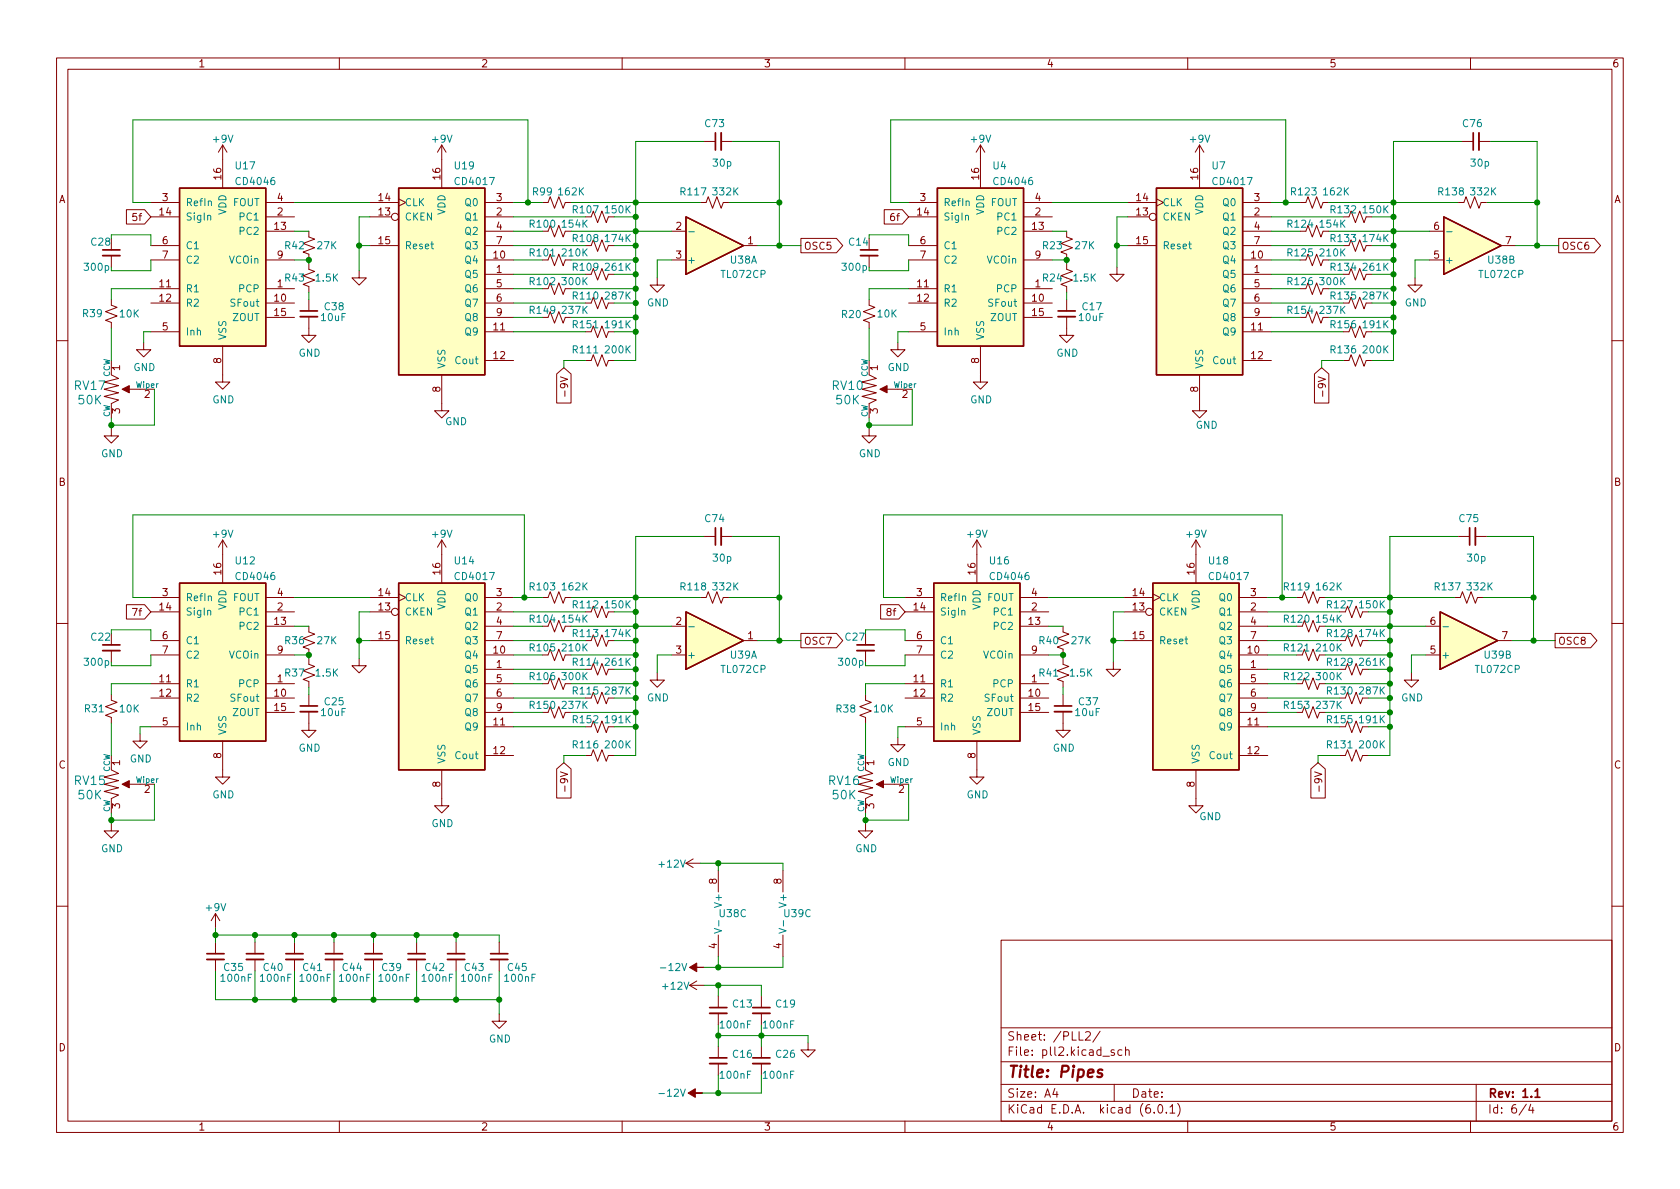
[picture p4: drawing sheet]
<svg xmlns="http://www.w3.org/2000/svg" width="297mm" height="210mm" viewBox="0 0 297 210" stroke-linecap="round" stroke-linejoin="round" font-family="sans-serif">
<g fill="none" stroke="#840000" stroke-width=".18">
<path d="M10 10.2h277v190.1h-277zM12 12.2h273v186.1h-273zM60 10.2v2M110 10.2v2M160 10.2v2M210 10.2v2M260 10.2v2M22.4 37.1h3.2l1.1 1.2-1.1 1.3h-3.2zM26.7 35.8h5M26.7 38.3h5M39.4 25.6v7.7M39.4 25.6l-.8 1.3"/>
<path d="M39.4 25.6l.7 1.3M47 35.8h5.1M47 38.3h5.1M65.4 35.8h5.1M65.4 38.3h3.8M70.5 35.2l1.3 .6-1.3 .6M78.1 25.6l-.8 1.3M78.1 25.6v7.7M78.1 25.6l.8 1.3M85.7 35.8h5.1M85.7 38.3h5.1M95.9 35.8h1l.4-1 .7 2 .8-2 .8 2 .3-1h1.1"/>
<path d="M104.5 38.3l.4-1 .8 2.1 .7-2.1 .8 2.1 .4-1.1M123.8 35.8h1l.4-1 .8 2 .7-2 .8 2 .4-1h1M124.5 25h2M127.5 25h2M156.3 37.1h3.2l1.2 1.2-1.2 1.3h-3.2zM160.7 35.8h5M160.7 38.3h5M173.4 25.6l-.8 1.3M173.4 25.6v7.7M173.4 25.6l.7 1.3M181 35.8h5.1M181 38.3h5.1"/>
<path d="M199.4 35.8h5.1M199.4 38.3h3.8M204.5 35.2l1.2 .6-1.2 .6M212.1 25.6v7.7M212.1 25.6l-.8 1.3M212.1 25.6l.8 1.3M219.7 35.8h5.1M219.7 38.3h5.1M229.9 35.8h1l.4-1 .7 2 .8-2 .8 2 .3-1h1M238.5 38.3l.4-1 .7 2.1 .8-2.1 .8 2.1 .4-1.1M257.8 35.8h1l.4-1 .8 2 .7-2 .8 2 .4-1h1M258.4 25h2.1"/>
<path d="M261.5 25h2M19.7 53v1l1 .4-2 .7 2 .8-2 .7 1 .4v1M19.7 42.2v2M19.7 45.2v2M26.7 46h5M26.7 58.7h5M26.7 43.4h5M26.7 51h5M26.7 53.6h5M47 46h5.1M47 40.9h5.1M47 51h5.1"/>
<path d="M47 53.6h5.1M47 56.1h5.1M54.6 40.9v1l1 .4-2 .7 2 .8-2 .8 1 .4v1M54.6 56v3.3h1.3l-1.3 1.3-1.3-1.3h1.3M54.6 46.6v1l1 .4-2 .8 2 .7-2 .8 1 .4v1M54.6 53v2M63.5 47.9v1.2h1.3l-1.3 1.3-1.3-1.3h1.3M65.4 43.4h5.1M85.7 48.5h5.1M85.7 46h5.1M85.7 58.7h5.1M85.7 43.4h5.1"/>
<path d="M85.7 40.9h5.1M85.7 51h5.1M85.7 53.6h5.1M85.7 56.1h5.1M96.9 56.1l.4-1 .7 2 .8-2 .8 2 .3-1M96.9 51l.4-1 .7 2.1 .8-2.1 .8 2.1 .3-1.1M96.9 46l.4-1 .7 2 .8-2 .8 2 .3-1M96.9 40.9l.4-1 .7 2 .8-2 .8 2 .3-1M104.5 58.7l.4-1 .8 2 .7-2 .8 2 .4-1M104.5 53.6l.4-1 .8 2 .7-2 .8 2 .4-1M104.5 48.5l.4-1 .8 2 .7-2 .8 2 .4-1M104.5 43.4l.4-1 .8 2 .7-2 .8 2 .4-1h1"/>
<path d="M116.2 49.1v1.3h1.3l-1.3 1.3-1.3-1.3h1.3M118.7 46h2.6M118.7 40.9h2.6M131.4 43.4h2.6M141.6 42.2h6.3l1.1 1.2-1.1 1.3h-6.3zM153.7 53v1l1 .4-2 .7 2 .8-2 .7 1 .4v1M153.7 42.2v2M153.7 45.2v2M160.7 46h5M160.7 58.7h5M160.7 43.4h5M160.7 51h5"/>
<path d="M160.7 53.6h5M181 46h5.1M181 40.9h5.1M181 51h5.1M181 53.6h5.1M181 56.1h5.1M188.6 40.9v1l1 .4-2 .7 2 .8-2 .8 1 .4v1M188.6 56v3.3h1.3l-1.3 1.3-1.3-1.3h1.3M188.6 46.6v1l1 .4-2 .8 2 .7-2 .8 1 .4v1M188.6 53v2M197.5 47.2v1.3h1.3l-1.3 1.3-1.3-1.3h1.3M199.4 43.4h5.1"/>
<path d="M219.7 48.5h5.1M219.7 46h5.1M219.7 58.7h5.1M219.7 43.4h5.1M219.7 40.9h5.1M219.7 51h5.1M219.7 53.6h5.1M219.7 56.1h5.1M229.9 40.9h1l.4-1 .7 2 .8-2 .8 2 .3-1M230.9 56.1l.4-1 .7 2 .8-2 .8 2 .3-1M230.9 51l.4-1 .7 2.1 .8-2.1 .8 2.1 .3-1.1M230.9 46l.4-1 .7 2 .8-2 .8 2 .3-1"/>
<path d="M238.5 53.6l.4-1 .7 2 .8-2 .8 2 .4-1M238.5 58.7l.4-1 .7 2 .8-2 .8 2 .4-1M238.5 48.5l.4-1 .7 2 .8-2 .8 2 .4-1M238.5 43.4l.4-1 .7 2 .8-2 .8 2 .4-1h1M250.2 49.1v1.3h1.3l-1.3 1.3-1.3-1.3h1.3M252.7 46h2.6M252.7 40.9h2.6M265.4 43.4h2.6M275.6 42.2h6.3l1.1 1.2-1.1 1.3h-6.3zM10 60.2h2M19.7 63.7v2.6l1.3 .6-2.6 .7 2.6 .6-2.6 .6 2.6 .7-2.6 .6 2.6 .6-1.3 .7v2.5M19.7 75.8v1.3h1.3l-1.3 1.3-1.3-1.3h1.3"/>
<path d="M22.9 68.8h4.4M25.4 60.6v1.2h1.3l-1.3 1.3-1.3-1.3h1.3M39.4 61.2v6.4h1.2l-1.2 1.2-1.3-1.2h1.3M78.1 66.3v6.3h1.3l-1.3 1.3-1.3-1.3h1.3M85.7 63.7h5.1M98.4 66.1l1.3-1.1 1.3 1.1v5.2h-2.6zM99.9 69.1v1M103.5 63.7h1l.4-1 .8 2.1 .7-2.1 .8 2.1 .4-1.1h1M153.7 75.8v1.3h1.2l-1.2 1.3-1.3-1.3h1.3M153.7 63.7v2.6l1.2 .6-2.5 .7 2.5 .6-2.5 .6 2.5 .7-2.5 .6 2.5 .6-1.2 .7v2.5M156.8 68.8h4.5M158.7 60.6v1.2h1.3l-1.3 1.3-1.2-1.3h1.2"/>
<path d="M173.4 61.2v6.4h1.2l-1.2 1.2-1.3-1.2h1.3M212.1 66.3v6.3h1.3l-1.3 1.3-1.3-1.3h1.3M219.7 63.7h5.1M232.4 66.1l1.3-1.1 1.3 1.1v5.2h-2.6zM233.9 69.1v1M237.5 63.7h1l.4-1 .7 2.1 .8-2.1 .8 2.1 .4-1.1h1M285 60.2h2M39.4 95.5v7.6M39.4 95.5l-.8 1.3M39.4 95.5l.7 1.3M78.1 95.5v7.6M78.1 95.5l-.8 1.3"/>
<path d="M78.1 95.5l.8 1.3M124.5 94.9h2M127.5 94.9h2M172.7 95.5l-.7 1.3M172.7 95.5v7.6M172.7 95.5l.8 1.3M211.5 95.5l-.8 1.3M211.5 95.5v7.6M211.5 95.5l.7 1.3M257.8 94.9h2M260.9 94.9h2M10 110.2h2"/>
<path d="M19.7 112v2M19.7 115.1v2M22.4 106.9h3.2l1.1 1.3-1.1 1.3h-3.2zM26.7 105.7h5M26.7 113.3h5M26.7 108.2h5M26.7 115.8h5M47 105.7h5.1M47 108.2h5.1M47 115.8h5.1M47 110.7h5.1M54.6 110.7v1.1l1 .3-2 .8 2 .8-2 .7 1 .4v1"/>
<path d="M54.6 116.5v1l1 .4-2 .7 2 .8-2 .7 1 .4v1M63.5 116.5v1.2h1.3l-1.3 1.3-1.3-1.3h1.3M65.4 105.7h5.1M65.4 113.3h5.1M65.4 108.2h3.8M70.5 105l1.3 .7-1.3 .6M85.7 105.7h5.1M85.7 113.3h5.1M85.7 108.2h5.1M85.7 115.8h5.1M85.7 110.7h5.1M85.7 118.4h5.1"/>
<path d="M95.9 105.7h1l.4-1.1 .7 2.1 .8-2.1 .8 2.1 .3-1h1.1M96.9 110.7l.4-1 .7 2.1 .8-2.1 .8 2.1 .3-1.1M96.9 115.8l.4-1 .7 2 .8-2 .8 2 .3-1M103.5 108.2h1l.4-1 .8 2 .7-2 .8 2 .4-1M103.5 118.4h1l.4-1.1 .8 2.1 .7-2.1 .8 2.1 .4-1M104.5 113.3l.4-1 .8 2 .7-2 .8 2 .4-1h1M116.2 119v1.3h1.3l-1.3 1.2-1.3-1.2h1.3M118.7 115.8h2.6M118.7 110.7h2.6M123.8 105.7h1l.4-1.1 .8 2.1 .7-2.1 .8 2.1 .4-1h1M131.4 113.3h2.6M141.6 112h6.3l1.1 1.3-1.1 1.2h-6.3z"/>
<path d="M153 112v2M153 115.1v2M155.7 106.9h3.2l1.1 1.3-1.1 1.3h-3.2zM160 105.7h5.1M160 113.3h5.1M160 108.2h5.1M160 115.8h5.1M180.3 105.7h5.1M180.3 108.2h5.1M180.3 115.8h5.1M180.3 110.7h5.1M188 110.7v1.1l1 .3-2.1 .8 2.1 .8-2.1 .7 1.1 .4v1"/>
<path d="M188 116.5v1l1 .4-2.1 .7 2.1 .8-2.1 .7 1.1 .4v1M196.8 117.1v1.3h1.3l-1.3 1.2-1.2-1.2h1.2M198.8 105.7h5M198.8 113.3h5M198.8 108.2h3.8M203.8 105l1.3 .7-1.3 .6M219.1 105.7h5.1M219.1 113.3h5.1M219.1 108.2h5.1M219.1 115.8h5.1M219.1 110.7h5.1M219.1 118.4h5.1"/>
<path d="M229.2 105.7h1.1l.3-1.1 .8 2.1 .8-2.1 .7 2.1 .4-1h1M229.2 115.8h1.1l.3-1 .8 2 .8-2 .7 2 .4-1M230.3 110.7l.3-1 .8 2.1 .8-2.1 .7 2.1 .4-1.1M236.9 108.2h1l.4-1 .7 2 .8-2 .7 2 .4-1M237.9 118.4l.4-1.1 .7 2.1 .8-2.1 .7 2.1 .4-1M237.9 113.3l.4-1 .7 2 .8-2 .7 2 .4-1h1M249.6 119v1.3h1.2l-1.2 1.2-1.3-1.2h1.3M252.1 115.8h2.5M252.1 110.7h2.5M257.2 105.7h1l.4-1.1 .7 2.1 .8-2.1 .8 2.1 .3-1h1.1M264.8 113.3h2.5M275 112h6.2l1.2 1.3-1.2 1.2h-6.2z"/>
<path d="M285 110.2h2M19.7 122.8v1l1 .4-2 .8 2 .7-2 .8 1 .4v1M19.7 133.6v2.5l1.3 .7-2.6 .6 2.6 .6-2.6 .7 2.6 .6-2.6 .6 2.6 .7-1.3 .6v2.6M22.9 138.7h4.4M24.8 129.8v1.3h1.2l-1.2 1.2-1.3-1.2h1.3M26.7 120.9h5M26.7 123.4h5M26.7 128.5h5M39.4 131.1v6.3h1.2l-1.2 1.3-1.3-1.3h1.3M47 120.9h5.1M47 123.4h5.1M47 126h5.1"/>
<path d="M54.6 125.9v3.3h1.3l-1.3 1.2-1.3-1.2h1.3M54.6 122.8v2M78.1 136.1v6.4h1.3l-1.3 1.3-1.3-1.3h1.3M85.7 120.9h5.1M85.7 123.4h5.1M85.7 126h5.1M85.7 128.5h5.1M85.7 133.6h5.1M96.9 126l.4-1 .7 2 .8-2 .8 2 .3-1M96.9 120.9l.4-1 .7 2 .8-2 .8 2 .3-1M98.4 136l1.3-1.1 1.3 1.1v5.1h-2.6zM99.9 139v.9"/>
<path d="M103.5 133.6h1l.4-1 .8 2 .7-2 .8 2 .4-1h1M104.5 123.4l.4-1 .8 2.1 .7-2.1 .8 2.1 .4-1.1M104.5 128.5l.4-1 .8 2 .7-2 .8 2 .4-1M153 122.8v1l1.1 .4-2.1 .8 2.1 .7-2.1 .8 1 .4v1M153 133.6v2.5l1.3 .7-2.5 .6 2.5 .6-2.5 .7 2.5 .6-2.5 .6 2.5 .7-1.3 .6v2.6M156.2 138.7h4.5M158.7 130.4v1.3h1.3l-1.3 1.3-1.2-1.3h1.2M160 120.9h5.1M160 123.4h5.1M160 128.5h5.1M172.7 131.1v6.3h1.3l-1.3 1.3-1.3-1.3h1.3M180.3 120.9h5.1"/>
<path d="M180.3 123.4h5.1M180.3 126h5.1M188 125.9v3.3h1.2l-1.2 1.2-1.3-1.2h1.3M188 122.8v2M211.5 136.1v6.4h1.2l-1.2 1.3-1.3-1.3h1.3M219.1 120.9h5.1M219.1 123.4h5.1M219.1 126h5.1M219.1 128.5h5.1M219.1 133.6h5.1M229.2 120.9h1.1l.3-1 .8 2 .8-2 .7 2 .4-1M230.3 126l.3-1 .8 2 .8-2 .7 2 .4-1"/>
<path d="M231.8 136l1.2-1.1 1.3 1.1v5.1h-2.5zM233.2 139v.9M236.9 133.6h1l.4-1 .7 2 .8-2 .7 2 .4-1h1M237.9 128.5l.4-1 .7 2 .8-2 .7 2 .4-1M237.9 123.4l.4-1 .7 2.1 .8-2.1 .7 2.1 .4-1.1M19.7 145.7v1.2h1.3l-1.3 1.3-1.3-1.3h1.3M121.3 152.6l1.3 .8M121.3 152.6h2.5M122.6 151.9l-1.3 .7M127 153.9v3.8M138.4 153.9v3.8M153 145.7v1.2h1.3l-1.3 1.3-1.2-1.3h1.2"/>
<path d="M10 160.2h2M38.1 161.5v2.6M38.1 166.6v2.1M38.1 169.7v2M38.1 161.5l-.8 1.3M38.1 161.5l.8 1.3M45.1 166.6v2.1M45.1 169.7v2M52.1 166.6v2.1M52.1 169.7v2M59.1 166.6v2.1M59.1 169.7v2"/>
<path d="M66 166.6v2.1M66 169.7v2M73.7 166.6v2.1M73.7 169.7v2M80.6 166.6v2.1M80.6 169.7v2M88.3 179.3v1.3h1.2l-1.2 1.3-1.3-1.3h1.3M88.3 166.6v2.1M88.3 169.7v2M121.9 174.2l1.3 .8M121.9 174.2h2.6M123.2 173.5l-1.3 .7"/>
<path d="M127 165.3v3.9M127 176.1v2.1M127 179.2v2M134.6 176.1v2.1M134.6 179.2v2M138.4 165.3v3.9M177 166.3h108v32h-108zM285 160.2h2M60 198.3v2M110 198.3v2M127 185v2.1M127 188.1v2"/>
<path d="M134.6 185v2.1M134.6 188.1v2M142.9 184.4v1.3h1.2l-1.2 1.2-1.3-1.2h1.3M160 198.3v2M177 194.8h108M177 191.8h108M177 187.8h108M177 181.8h108M186.5 192.5l-.4 1h1M186.9 193v1M190.8 182.4v1.5h.7M191.9 182.6l.6-.2 .2 .2 .1 .3-.9 1h.9"/>
<path d="M194.5 182.4l-1.3 1.9M197 191.8v3M197 185.7l-.4-.1-.2 .2 .1 .3 .5 .1v.4h-.6M198.4 185.7l-.5-.1-.3 .3v.4l.2 .3h.6M199 185.8l.2-.2 .4 .1v.9M199 185.1v1.5M204.1 196.7v.1M204.9 195.4l.2-.1a.81 .81 0 0 1 .6 .7 .81 .81 0 0 1-.3 .8h-.2a.81 .81 0 0 1-.6-.6 .81 .81 0 0 1 .3-.8zM206.2 196.7v.1M206.9 195.8l.4-.5v1.5M206.9 196.8h.8M208.2 195.1a1.72 1.72 0 0 1 0 2.3"/>
<path d="M210 198.3v2M260 198.3v2M261 191.8v6.5M269.9 195.3l-1.3 1.9M270.6 195.3l-.3 1h.9M271 195.8v1"/>
<circle cx="69.8" cy="38.3" r=".63"/>
<circle cx="203.8" cy="38.3" r=".63"/>
<circle cx="69.8" cy="108.2" r=".63"/>
<circle cx="203.2" cy="108.2" r=".63"/>
</g>
<g fill="none" stroke="#840000" stroke-width=".3">
<path d="M126.5 23.5v3M260.5 23.5v3M18.2 44.2h3M53.1 55h3M152.1 44.2h3.1M187.1 55h3M126.5 93.3v3.1M259.8 93.3v3.1M18.2 114h3M151.5 114h3.1M53.1 124.8h3M186.4 124.8h3.1"/>
<path d="M36.6 168.7h3M43.6 168.7h3M50.5 168.7h3.1M57.5 168.7h3.1M64.5 168.7h3.1M72.1 168.7h3.1M79.1 168.7h3.1M86.7 168.7h3.1M125.5 178.2h3M133.1 178.2h3M125.5 187.1h3M133.1 187.1h3"/>
<path d="M271.4 193l.4-.5v1.5M271.4 194h.9"/>
</g>
<path d="M194.9 189.2a.49 .49 0 0 0-.8 .3l.1 .2 .6 .2 .1 .2-.1 .3-.2 .1-.6-.1" fill="none" stroke="#840000" stroke-width=".4"/>
<g fill="#ffffc2" stroke="#ffffc2" stroke-width=".18">
<path d="M70.5 33.3h15.2v33h-15.2z"/>
<path d="M255.3 38.3l10.1 5.1-10.1 5.1z"/>
<path d="M31.7 33.3h15.3v27.9h-15.3z"/>
<path d="M254.6 108.2l10.2 5.1-10.2 5.1z"/>
<path d="M121.3 108.2l10.1 5.1-10.1 5.1z"/>
<path d="M31.7 103.1h15.3v28h-15.3z"/>
<path d="M70.5 103.1h15.2v33h-15.2z"/>
<path d="M121.3 38.3l10.1 5.1-10.1 5.1z"/>
<path d="M204.5 33.3h15.2v33h-15.2z"/>
<path d="M165.7 33.3h15.3v27.9h-15.3z"/>
<path d="M203.8 103.1h15.3v33h-15.3z"/>
<path d="M165.1 103.1h15.2v28h-15.2z"/>
</g>
<path d="M31.7 33.3h15.3v27.9h-15.3zM70.5 33.3h15.2v33h-15.2zM121.3 38.3l10.1 5.1-10.1 5.1zM165.7 33.3h15.3v27.9h-15.3zM204.5 33.3h15.2v33h-15.2zM255.3 38.3l10.1 5.1-10.1 5.1zM31.7 103.1h15.3v28h-15.3zM70.5 103.1h15.2v33h-15.2zM121.3 108.2l10.1 5.1-10.1 5.1zM165.1 103.1h15.2v28h-15.2zM203.8 103.1h15.3v33h-15.3zM254.6 108.2l10.2 5.1-10.2 5.1z" fill="none" stroke="#840000" stroke-width=".25"/>
<path d="M121.8 41h1M255.8 41h.9M121.8 110.8h1M255.1 110.8h1M126.3 164.2l1.3 .4-1.3 .4M127.1 162.8v1M137.7 164.2l1.3 .4-1.3 .4M138.5 162.8v1" fill="none" stroke="#008484" stroke-width=".18"/>
<g fill="none" stroke="#840000" stroke-width=".33">
<path d="M127.5 23.5v3M261.5 23.5v3M18.2 45.2h3M53.1 56h3M152.1 45.2h3.1M187.1 56h3M127.5 93.3v3.1M260.9 93.3v3.1M18.2 115.1h3M151.5 115.1h3.1M53.1 125.9h3M186.4 125.9h3.1"/>
<path d="M36.6 169.7h3M43.6 169.7h3M50.5 169.7h3.1M57.5 169.7h3.1M64.5 169.7h3.1M72.1 169.7h3.1M79.1 169.7h3.1M86.7 169.7h3.1M125.5 179.2h3M133.1 179.2h3M125.5 188.1h3M133.1 188.1h3"/>
</g>
<g fill="#840000" stroke="#840000" stroke-width=".18">
<path d="M21.6 68.8l1.3-.6v1.3z"/>
<path d="M155.6 68.8l1.2-.6v1.3z"/>
<path d="M21.6 138.7l1.3-.7v1.3z"/>
<path d="M154.9 138.7l1.3-.7v1.3z"/>
<path d="M121.9 171.1l1.3-.8v.8h1.3h-1.3v.7z"/>
<path d="M121.7 193.3l1.2-.8v.8h1.3h-1.3v.8z"/>
</g>
<g fill="none" stroke="#008400" stroke-width=".18">
<path d="M26.7 35.8h-3.2v-14.6h69.8v14.6M52.1 35.8h13.3M65.4 38.3h-1.9v9.6M90.8 35.8h5.1M90.8 38.3h12.7M101 35.8h22.8M108.6 38.3h3.8M124.5 25h-12.1v38.7h-3.8M128.9 35.8h8.9M129.5 25h8.3v18.4M160.7 35.8h-3.2v-14.6h69.8v14.6M186.1 35.8h13.3"/>
<path d="M199.4 38.3h-1.9v8.9M224.8 35.8h5.1M224.8 38.3h12.7M234.9 35.8h22.9M242.6 38.3h3.8M258.4 25h-12v38.7h-3.8M262.9 35.8h8.9M263.5 25h8.3v18.4M19.7 58v5.7M19.7 41.5h7v1.9M26.7 46v1.9h-7v-.7M26.7 51h-7v2"/>
<path d="M26.7 58.7h-1.3v1.9M52.1 46h2.5v.6M52.1 40.9h2.5M54.6 51.7v1.3M63.5 43.4h1.9M90.8 51h5.1M90.8 58.7h12.7M90.8 43.4h12.7M90.8 53.6h12.7M90.8 46h5.1M90.8 40.9h5.1M90.8 56.1h5.1"/>
<path d="M90.8 48.5h12.7M101 51h11.4M101 46h11.4M101 40.9h17.7M101 56.1h11.4M108.6 58.7h3.8M108.6 43.4h3.8M108.6 53.6h3.8M108.6 48.5h3.8M118.7 46h-2.5v3.1M134 43.4h7.6M153.7 41.5h7v1.9"/>
<path d="M153.7 58v5.7M160.7 51h-7v2M160.7 58.7h-2v1.9M160.7 46v1.9h-7v-.7M186.1 46h2.5v.6M186.1 40.9h2.5M188.6 51.7v1.3M197.5 43.4h1.9M224.8 51h5.1M224.8 58.7h12.7M224.8 43.4h12.7M224.8 53.6h12.7"/>
<path d="M224.8 46h5.1M224.8 40.9h5.1M224.8 56.1h5.1M224.8 48.5h12.7M234.9 51h11.5M234.9 46h11.5M234.9 40.9h17.8M234.9 56.1h11.5M242.6 58.7h3.8M242.6 43.4h3.8M242.6 53.6h3.8M242.6 48.5h3.8"/>
<path d="M252.7 46h-2.5v3.1M268 43.4h7.6M19.7 73.9v1.9M27.3 68.8v6.4h-7.6M103.5 63.7h-3.8v1.3M153.7 73.9v1.9M161.3 68.8v6.4h-7.6M237.5 63.7h-3.8v1.3M124.5 94.9h-12.1v38.7h-3.8M129.5 94.9h8.3v18.4M257.8 94.9h-12.1v38.7h-3.8M262.9 94.9h8.2v18.4"/>
<path d="M19.7 111.4h7v1.9M26.7 115.8v1.9h-7v-.6M26.7 105.7h-3.2v-14.6h69.2v14.6M52.1 115.8h2.5v.7M52.1 105.7h13.3M52.1 110.7h2.5M63.5 113.3h1.9M65.4 108.2h-1.9v8.3M90.8 105.7h5.1M90.8 108.2h12.7M90.8 113.3h12.7M90.8 110.7h5.1"/>
<path d="M90.8 115.8h5.1M90.8 118.4h12.7M101 105.7h22.8M101 110.7h17.7M101 115.8h11.4M108.6 108.2h3.8M108.6 113.3h3.8M108.6 118.4h3.8M118.7 115.8h-2.5v3.2M128.9 105.7h8.9M134 113.3h7.6M153 111.4h7v1.9"/>
<path d="M160 105.7h-3.8v-14.6h70.5v14.6M160 115.8v1.9h-7v-.6M185.4 105.7h13.4M185.4 110.7h2.6M185.4 115.8h2.6v.7M196.8 113.3h2M198.8 108.2h-2v8.9M224.2 105.7h5M224.2 108.2h12.7M224.2 113.3h12.7M224.2 110.7h5M224.2 115.8h5"/>
<path d="M224.2 118.4h12.7M234.3 105.7h22.9M234.3 110.7h17.8M234.3 115.8h11.4M241.9 108.2h3.8M241.9 113.3h3.8M241.9 118.4h3.8M252.1 115.8h-2.5v3.2M262.3 105.7h8.8M267.3 113.3h7.7M19.7 127.9v5.7M26.7 120.9h-7v1.9"/>
<path d="M26.7 128.5h-1.9v1.3M27.3 138.7v6.3h-7.6M54.6 121.5v1.3M90.8 128.5h12.7M90.8 123.4h12.7M90.8 120.9h5.1M90.8 126h5.1M101 120.9h11.4M101 126h11.4M103.5 133.6h-3.8v1.3M108.6 128.5h3.8M108.6 123.4h3.8"/>
<path d="M153 127.9v5.7M160 120.9h-7v1.9M160 128.5h-1.3v1.9M160.7 138.7v6.3h-7.7M188 121.5v1.3M224.2 128.5h12.7M224.2 123.4h12.7M224.2 120.9h5M224.2 126h5M234.3 120.9h11.4M234.3 126h11.4M236.9 133.6h-3.9v1.3"/>
<path d="M241.9 128.5h3.8M241.9 123.4h3.8M19.7 143.8v1.9M123.8 152.6h14.6v1.3M127 152.6v1.3M153 143.8v1.9M38.1 171.7v5.1h50.2M38.1 164.1v2.5M38.1 165.3h50.2v1.3M45.1 165.3v1.3M45.1 171.7v5.1M52.1 165.3v1.3"/>
<path d="M52.1 171.7v5.1M59.1 165.3v1.3M59.1 171.7v5.1M66 165.3v1.3M66 171.7v5.1M73.7 165.3v1.3M73.7 171.7v5.1M80.6 165.3v1.3M80.6 171.7v5.1M88.3 171.7v7.6M124.5 174.2h10.1v1.9M127 169.2v1.9"/>
<path d="M127 174.2v1.9M138.4 169.2v1.9h-13.9M127 181.2v3.8M127 190.1v3.2M127 183.1h15.9v1.3M134.6 181.2v3.8M134.6 190.1v3.2h-10.4"/>
</g>
<g fill="#008400" stroke="#008400" stroke-width=".18">
<circle cx="112.4" cy="51" r=".46"/>
<circle cx="92.7" cy="105.7" r=".46"/>
<circle cx="112.4" cy="110.7" r=".46"/>
<circle cx="112.4" cy="35.8" r=".46"/>
<circle cx="112.4" cy="38.3" r=".46"/>
<circle cx="112.4" cy="40.9" r=".46"/>
<circle cx="153.7" cy="75.2" r=".46"/>
<circle cx="137.8" cy="35.8" r=".46"/>
<circle cx="137.8" cy="43.4" r=".46"/>
<circle cx="112.4" cy="48.5" r=".46"/>
<circle cx="112.4" cy="46" r=".46"/>
<circle cx="112.4" cy="43.4" r=".46"/>
<circle cx="63.5" cy="113.3" r=".46"/>
<circle cx="19.7" cy="75.2" r=".46"/>
<circle cx="54.6" cy="46" r=".46"/>
<circle cx="93.3" cy="35.8" r=".46"/>
<circle cx="63.5" cy="43.4" r=".46"/>
<circle cx="137.8" cy="105.7" r=".46"/>
<circle cx="112.4" cy="108.2" r=".46"/>
<circle cx="112.4" cy="113.3" r=".46"/>
<circle cx="112.4" cy="115.8" r=".46"/>
<circle cx="137.8" cy="113.3" r=".46"/>
<circle cx="112.4" cy="58.7" r=".46"/>
<circle cx="112.4" cy="53.6" r=".46"/>
<circle cx="112.4" cy="56.1" r=".46"/>
<circle cx="112.4" cy="105.7" r=".46"/>
<circle cx="271.1" cy="105.7" r=".46"/>
<circle cx="245.7" cy="118.4" r=".46"/>
<circle cx="245.7" cy="110.7" r=".46"/>
<circle cx="245.7" cy="123.4" r=".46"/>
<circle cx="245.7" cy="120.9" r=".46"/>
<circle cx="245.7" cy="126" r=".46"/>
<circle cx="245.7" cy="128.5" r=".46"/>
<circle cx="245.7" cy="113.3" r=".46"/>
<circle cx="271.1" cy="113.3" r=".46"/>
<circle cx="271.8" cy="43.4" r=".46"/>
<circle cx="246.4" cy="38.3" r=".46"/>
<circle cx="246.4" cy="40.9" r=".46"/>
<circle cx="246.4" cy="35.8" r=".46"/>
<circle cx="271.8" cy="35.8" r=".46"/>
<circle cx="245.7" cy="108.2" r=".46"/>
<circle cx="245.7" cy="105.7" r=".46"/>
<circle cx="226.7" cy="105.7" r=".46"/>
<circle cx="245.7" cy="115.8" r=".46"/>
<circle cx="197.5" cy="43.4" r=".46"/>
<circle cx="188.6" cy="46" r=".46"/>
<circle cx="227.3" cy="35.8" r=".46"/>
<circle cx="246.4" cy="43.4" r=".46"/>
<circle cx="246.4" cy="46" r=".46"/>
<circle cx="246.4" cy="58.7" r=".46"/>
<circle cx="246.4" cy="56.1" r=".46"/>
<circle cx="246.4" cy="48.5" r=".46"/>
<circle cx="246.4" cy="53.6" r=".46"/>
<circle cx="246.4" cy="51" r=".46"/>
<circle cx="196.8" cy="113.3" r=".46"/>
<circle cx="188" cy="115.8" r=".46"/>
<circle cx="45.1" cy="176.8" r=".46"/>
<circle cx="38.1" cy="165.3" r=".46"/>
<circle cx="45.1" cy="165.3" r=".46"/>
<circle cx="54.6" cy="115.8" r=".46"/>
<circle cx="19.7" cy="145" r=".46"/>
<circle cx="52.1" cy="176.8" r=".46"/>
<circle cx="112.4" cy="118.4" r=".46"/>
<circle cx="112.4" cy="120.9" r=".46"/>
<circle cx="112.4" cy="123.4" r=".46"/>
<circle cx="112.4" cy="128.5" r=".46"/>
<circle cx="112.4" cy="126" r=".46"/>
<circle cx="127" cy="152.6" r=".46"/>
<circle cx="153" cy="145" r=".46"/>
<circle cx="127" cy="174.2" r=".46"/>
<circle cx="127" cy="193.3" r=".46"/>
<circle cx="127" cy="171.1" r=".46"/>
<circle cx="134.6" cy="183.1" r=".46"/>
<circle cx="88.3" cy="176.8" r=".46"/>
<circle cx="127" cy="183.1" r=".46"/>
<circle cx="73.7" cy="165.3" r=".46"/>
<circle cx="66" cy="165.3" r=".46"/>
<circle cx="59.1" cy="176.8" r=".46"/>
<circle cx="52.1" cy="165.3" r=".46"/>
<circle cx="59.1" cy="165.3" r=".46"/>
<circle cx="80.6" cy="165.3" r=".46"/>
<circle cx="80.6" cy="176.8" r=".46"/>
<circle cx="73.7" cy="176.8" r=".46"/>
<circle cx="66" cy="176.8" r=".46"/>
</g>
<text font-size="2.8" fill="#840000" x="178" y="190.6">Title: Pipes</text>
<g font-size="2.1" fill="#008484">
<text x="13.2" y="69">RV17</text>
<text x="13.9" y="71.5">50K</text>
<text x="147.2" y="69">RV10</text>
<text x="147.9" y="71.5">50K</text>
<text x="13.2" y="138.8">RV15</text>
<text x="13.9" y="141.3">50K</text>
<text x="146.6" y="138.8">RV16</text>
<text x="147.3" y="141.3">50K</text>
</g>
<g font-size="2.1" fill="#840000">
<text x="178" y="184">Sheet: /PLL2/</text>
<text x="178" y="186.7">File: pll2.kicad_sch</text>
<text x="178" y="196.9">KiCad E.D.A. kicad (6.0.1)</text>
<text x="178" y="194.1">Size: A4</text>
<text x="200" y="194.1">Date:</text>
<text x="263" y="194.1">Rev: 1.1</text>
<text x="263" y="196.9">Id: 6/4</text>
</g>
<g font-size="1.8" fill="#840000">
<text x="35" y="11.9">1</text>
<text x="85" y="11.9">2</text>
<text x="135" y="11.9">3</text>
<text x="185" y="11.9">4</text>
<text x="235" y="11.9">5</text>
<text x="285" y="11.9">6</text>
<text x="10.3" y="35.9">A</text>
<text x="28.7" y="35.6">3</text>
<text x="39.1" y="31.7" transform="rotate(-90 39.1 31.7)">16</text>
<text x="49" y="35.6">4</text>
<text x="67" y="35.6">14</text>
<text x="77.9" y="31.7" transform="rotate(-90 77.9 31.7)">16</text>
<text x="87.8" y="35.6">3</text>
<text x="162.7" y="35.6">3</text>
<text x="173.1" y="31.7" transform="rotate(-90 173.1 31.7)">16</text>
<text x="183" y="35.6">4</text>
<text x="200.9" y="35.6">14</text>
<text x="211.8" y="31.7" transform="rotate(-90 211.8 31.7)">16</text>
<text x="221.8" y="35.6">3</text>
<text x="285.3" y="35.9">A</text>
<text x="23.7" y="39.1">5f</text>
<text x="28.2" y="38.1">14</text>
<text x="48.5" y="40.6">13</text>
<text x="49" y="38.1">2</text>
<text x="67" y="38.1">13</text>
<text x="87.8" y="38.1">2</text>
<text x="87.8" y="40.6">4</text>
<text x="119.5" y="40.6">2</text>
<text x="157.7" y="39.1">6f</text>
<text x="162.2" y="38.1">14</text>
<text x="182.5" y="40.6">13</text>
<text x="183" y="38.1">2</text>
<text x="200.9" y="38.1">13</text>
<text x="221.8" y="38.1">2</text>
<text x="221.8" y="40.6">4</text>
<text x="253.5" y="40.6">6</text>
<text x="28.7" y="43.2">6</text>
<text x="28.7" y="45.7">7</text>
<text x="49" y="45.7">9</text>
<text x="67" y="43.2">15</text>
<text x="87.3" y="45.7">10</text>
<text x="87.8" y="43.2">7</text>
<text x="119.5" y="45.7">3</text>
<text x="132.2" y="43.2">1</text>
<text x="142.1" y="44.2">OSC5</text>
<text x="162.7" y="43.2">6</text>
<text x="162.7" y="45.7">7</text>
<text x="183" y="45.7">9</text>
<text x="200.9" y="43.2">15</text>
<text x="221.3" y="45.7">10</text>
<text x="221.8" y="43.2">7</text>
<text x="253.5" y="45.7">5</text>
<text x="266.2" y="43.2">7</text>
<text x="276.1" y="44.2">OSC6</text>
<text x="28.2" y="50.8">11</text>
<text x="28.2" y="53.3">12</text>
<text x="48.5" y="53.3">10</text>
<text x="49" y="50.8">1</text>
<text x="87.8" y="48.3">1</text>
<text x="87.8" y="50.8">5</text>
<text x="87.8" y="53.3">6</text>
<text x="162.2" y="50.8">11</text>
<text x="162.2" y="53.3">12</text>
<text x="182.5" y="53.3">10</text>
<text x="183" y="50.8">1</text>
<text x="221.8" y="48.3">1</text>
<text x="221.8" y="50.8">5</text>
<text x="221.8" y="53.3">6</text>
<text x="28.7" y="58.4">5</text>
<text x="48.5" y="55.9">15</text>
<text x="87.3" y="58.4">11</text>
<text x="87.8" y="55.9">9</text>
<text x="162.7" y="58.4">5</text>
<text x="182.5" y="55.9">15</text>
<text x="221.3" y="58.4">11</text>
<text x="221.8" y="55.9">9</text>
<text x="21.2" y="65.5" transform="rotate(-90 21.2 65.5)">1</text>
<text x="39.1" y="64.2" transform="rotate(-90 39.1 64.2)">8</text>
<text x="87.3" y="63.5">12</text>
<text x="155.2" y="65.5" transform="rotate(-90 155.2 65.5)">1</text>
<text x="173.1" y="64.2" transform="rotate(-90 173.1 64.2)">8</text>
<text x="221.3" y="63.5">12</text>
<text x="25.5" y="70.4">2</text>
<text x="77.9" y="69.3" transform="rotate(-90 77.9 69.3)">8</text>
<text x="100.4" y="69.2" transform="rotate(-90 100.4 69.2)">-9V</text>
<text x="159.5" y="70.4">2</text>
<text x="211.8" y="69.3" transform="rotate(-90 211.8 69.3)">8</text>
<text x="234.4" y="69.2" transform="rotate(-90 234.4 69.2)">-9V</text>
<text x="21.2" y="73.1" transform="rotate(-90 21.2 73.1)">3</text>
<text x="155.2" y="73.1" transform="rotate(-90 155.2 73.1)">3</text>
<text x="10.3" y="85.9">B</text>
<text x="285.3" y="85.9">B</text>
<text x="39.1" y="101.6" transform="rotate(-90 39.1 101.6)">16</text>
<text x="77.9" y="101.6" transform="rotate(-90 77.9 101.6)">16</text>
<text x="172.5" y="101.6" transform="rotate(-90 172.5 101.6)">16</text>
<text x="211.2" y="101.6" transform="rotate(-90 211.2 101.6)">16</text>
<text x="28.2" y="107.9">14</text>
<text x="28.7" y="105.4">3</text>
<text x="49" y="107.9">2</text>
<text x="49" y="105.4">4</text>
<text x="67" y="107.9">13</text>
<text x="67" y="105.4">14</text>
<text x="87.8" y="107.9">2</text>
<text x="87.8" y="105.4">3</text>
<text x="161.6" y="107.9">14</text>
<text x="162.1" y="105.4">3</text>
<text x="182.4" y="107.9">2</text>
<text x="182.4" y="105.4">4</text>
<text x="200.3" y="107.9">13</text>
<text x="200.3" y="105.4">14</text>
<text x="221.1" y="107.9">2</text>
<text x="221.1" y="105.4">3</text>
<text x="23.7" y="108.9">7f</text>
<text x="28.7" y="113">6</text>
<text x="48.5" y="110.5">13</text>
<text x="67" y="113">15</text>
<text x="87.8" y="110.5">4</text>
<text x="87.8" y="113">7</text>
<text x="119.5" y="110.5">2</text>
<text x="132.2" y="113">1</text>
<text x="157" y="108.9">8f</text>
<text x="162.1" y="113">6</text>
<text x="181.9" y="110.5">13</text>
<text x="200.3" y="113">15</text>
<text x="221.1" y="110.5">4</text>
<text x="221.1" y="113">7</text>
<text x="252.9" y="110.5">6</text>
<text x="265.6" y="113">7</text>
<text x="28.7" y="115.6">7</text>
<text x="49" y="115.6">9</text>
<text x="87.3" y="115.6">10</text>
<text x="87.8" y="118.1">1</text>
<text x="119.5" y="115.6">3</text>
<text x="142.1" y="114">OSC7</text>
<text x="162.1" y="115.6">7</text>
<text x="182.4" y="115.6">9</text>
<text x="220.6" y="115.6">10</text>
<text x="221.1" y="118.1">1</text>
<text x="252.9" y="115.6">5</text>
<text x="275.4" y="114">OSC8</text>
<text x="28.2" y="120.6">11</text>
<text x="28.2" y="123.2">12</text>
<text x="48.5" y="123.2">10</text>
<text x="48.5" y="125.7">15</text>
<text x="49" y="120.6">1</text>
<text x="87.8" y="120.6">5</text>
<text x="87.8" y="123.2">6</text>
<text x="87.8" y="125.7">9</text>
<text x="161.6" y="120.6">11</text>
<text x="161.6" y="123.2">12</text>
<text x="181.9" y="123.2">10</text>
<text x="181.9" y="125.7">15</text>
<text x="182.4" y="120.6">1</text>
<text x="221.1" y="120.6">5</text>
<text x="221.1" y="123.2">6</text>
<text x="221.1" y="125.7">9</text>
<text x="28.7" y="128.3">5</text>
<text x="87.3" y="128.3">11</text>
<text x="162.1" y="128.3">5</text>
<text x="220.6" y="128.3">11</text>
<text x="10.3" y="135.9">C</text>
<text x="21.2" y="135.4" transform="rotate(-90 21.2 135.4)">1</text>
<text x="39.1" y="134.1" transform="rotate(-90 39.1 134.1)">8</text>
<text x="87.3" y="133.3">12</text>
<text x="154.6" y="135.4" transform="rotate(-90 154.6 135.4)">1</text>
<text x="172.5" y="134.1" transform="rotate(-90 172.5 134.1)">8</text>
<text x="220.6" y="133.3">12</text>
<text x="285.3" y="135.9">C</text>
<text x="21.2" y="143" transform="rotate(-90 21.2 143)">3</text>
<text x="25.5" y="140.2">2</text>
<text x="77.9" y="139.2" transform="rotate(-90 77.9 139.2)">8</text>
<text x="100.4" y="139" transform="rotate(-90 100.4 139)">-9V</text>
<text x="154.6" y="143" transform="rotate(-90 154.6 143)">3</text>
<text x="158.9" y="140.2">2</text>
<text x="211.2" y="139.2" transform="rotate(-90 211.2 139.2)">8</text>
<text x="233.8" y="139" transform="rotate(-90 233.8 139)">-9V</text>
<text x="126.7" y="156.3" transform="rotate(-90 126.7 156.3)">8</text>
<text x="138.2" y="156.3" transform="rotate(-90 138.2 156.3)">8</text>
<text x="126.7" y="167.7" transform="rotate(-90 126.7 167.7)">4</text>
<text x="138.2" y="167.7" transform="rotate(-90 138.2 167.7)">4</text>
<text x="10.3" y="185.9">D</text>
<text x="285.3" y="185.9">D</text>
<text x="35" y="199.9">1</text>
<text x="85" y="199.9">2</text>
<text x="135" y="199.9">3</text>
<text x="185" y="199.9">4</text>
<text x="235" y="199.9">5</text>
<text x="285" y="199.9">6</text>
</g>
<g font-size="1.8" fill="#008484">
<text x="124.7" y="22.5">C73</text>
<text x="258.7" y="22.5">C76</text>
<text x="37.8" y="25.2">+9V</text>
<text x="41.7" y="29.9">U17</text>
<text x="76.5" y="25.2">+9V</text>
<text x="80.5" y="29.9">U19</text>
<text x="126.2" y="29.5">30p</text>
<text x="171.8" y="25.2">+9V</text>
<text x="175.6" y="29.9">U4</text>
<text x="210.5" y="25.2">+9V</text>
<text x="214.3" y="29.9">U7</text>
<text x="260.1" y="29.5">30p</text>
<text x="41.9" y="32.7">CD4046</text>
<text x="80.6" y="32.7">CD4017</text>
<text x="94.3" y="34.5">R99</text>
<text x="98.9" y="34.5">162K</text>
<text x="120.4" y="34.5">R117</text>
<text x="126.2" y="34.5">332K</text>
<text x="175.9" y="32.7">CD4046</text>
<text x="214.6" y="32.7">CD4017</text>
<text x="228.4" y="34.5">R123</text>
<text x="234.1" y="34.5">162K</text>
<text x="254.4" y="34.5">R138</text>
<text x="260.1" y="34.5">332K</text>
<text x="32.8" y="39">SigIn</text>
<text x="32.8" y="36.4">RefIn</text>
<text x="40" y="38" transform="rotate(-90 40 38)">VDD</text>
<text x="41.2" y="36.4">FOUT</text>
<text x="42.5" y="41.5">PC2</text>
<text x="42.5" y="39">PC1</text>
<text x="71.5" y="39">CKEN</text>
<text x="71.5" y="36.4">CLK</text>
<text x="78.7" y="38" transform="rotate(-90 78.7 38)">VDD</text>
<text x="82.3" y="39">Q1</text>
<text x="82.3" y="36.4">Q0</text>
<text x="82.3" y="41.5">Q2</text>
<text x="93.8" y="40.3">R100</text>
<text x="99.5" y="40.3">154K</text>
<text x="101.4" y="37.7">R107</text>
<text x="107.1" y="37.7">150K</text>
<text x="166.8" y="39">SigIn</text>
<text x="166.8" y="36.4">RefIn</text>
<text x="174" y="38" transform="rotate(-90 174 38)">VDD</text>
<text x="175.1" y="36.4">FOUT</text>
<text x="176.5" y="41.5">PC2</text>
<text x="176.5" y="39">PC1</text>
<text x="205.5" y="39">CKEN</text>
<text x="205.5" y="36.4">CLK</text>
<text x="212.7" y="38" transform="rotate(-90 212.7 38)">VDD</text>
<text x="216.3" y="39">Q1</text>
<text x="216.3" y="36.4">Q0</text>
<text x="216.3" y="41.5">Q2</text>
<text x="227.8" y="40.3">R124</text>
<text x="233.5" y="40.3">154K</text>
<text x="235.4" y="37.7">R132</text>
<text x="241.1" y="37.7">150K</text>
<text x="15.1" y="47.9">300p</text>
<text x="32.8" y="44.1">C1</text>
<text x="32.8" y="46.6">C2</text>
<text x="40.6" y="46.6">VCOin</text>
<text x="50.4" y="44.1">R42</text>
<text x="56.2" y="44.1">27K</text>
<text x="71.5" y="44.1">Reset</text>
<text x="82.3" y="46.6">Q4</text>
<text x="82.3" y="44.1">Q3</text>
<text x="93.8" y="45.3">R101</text>
<text x="99.5" y="45.3">210K</text>
<text x="101.4" y="47.9">R109</text>
<text x="101.4" y="42.8">R108</text>
<text x="107.1" y="47.9">261K</text>
<text x="107.1" y="42.8">174K</text>
<text x="121.4" y="46.6">+</text>
<text x="129.2" y="46.6">U38A</text>
<text x="149" y="47.9">300p</text>
<text x="166.8" y="44.1">C1</text>
<text x="166.8" y="46.6">C2</text>
<text x="174.6" y="46.6">VCOin</text>
<text x="184.4" y="44.1">R23</text>
<text x="190.1" y="44.1">27K</text>
<text x="205.5" y="44.1">Reset</text>
<text x="216.3" y="46.6">Q4</text>
<text x="216.3" y="44.1">Q3</text>
<text x="227.8" y="45.3">R125</text>
<text x="233.5" y="45.3">210K</text>
<text x="235.4" y="47.9">R134</text>
<text x="235.4" y="42.8">R133</text>
<text x="241.1" y="47.9">261K</text>
<text x="241.1" y="42.8">174K</text>
<text x="255.4" y="46.6">+</text>
<text x="263.2" y="46.6">U38B</text>
<text x="32.8" y="51.7">R1</text>
<text x="42.3" y="51.7">PCP</text>
<text x="50.4" y="49.8">R43</text>
<text x="55.9" y="49.8">1.5K</text>
<text x="82.3" y="49.1">Q5</text>
<text x="82.3" y="51.7">Q6</text>
<text x="93.8" y="50.4">R102</text>
<text x="99.5" y="50.4">300K</text>
<text x="101.4" y="53">R110</text>
<text x="107.1" y="53">287K</text>
<text x="127.7" y="49.1">TL072CP</text>
<text x="166.8" y="51.7">R1</text>
<text x="176.3" y="51.7">PCP</text>
<text x="184.4" y="49.8">R24</text>
<text x="189.9" y="49.8">1.5K</text>
<text x="216.3" y="49.1">Q5</text>
<text x="216.3" y="51.7">Q6</text>
<text x="227.8" y="50.4">R126</text>
<text x="233.5" y="50.4">300K</text>
<text x="235.4" y="53">R135</text>
<text x="241.1" y="53">287K</text>
<text x="261.6" y="49.1">TL072CP</text>
<text x="14.7" y="56.1">R39</text>
<text x="21.2" y="56.1">10K</text>
<text x="32.8" y="54.2">R2</text>
<text x="32.8" y="59.3">Inh</text>
<text x="41" y="54.2">SFout</text>
<text x="41.2" y="56.8">ZOUT</text>
<text x="56.9" y="56.8">10uF</text>
<text x="57.5" y="54.9">C38</text>
<text x="82.3" y="59.3">Q9</text>
<text x="82.3" y="54.2">Q7</text>
<text x="82.3" y="56.8">Q8</text>
<text x="93.8" y="55.5">R149</text>
<text x="99.5" y="55.5">237K</text>
<text x="101.4" y="58">R151</text>
<text x="107.1" y="58">191K</text>
<text x="114.4" y="54.2">GND</text>
<text x="148.9" y="56.2">R20</text>
<text x="155.2" y="56.1">10K</text>
<text x="166.8" y="54.2">R2</text>
<text x="166.8" y="59.3">Inh</text>
<text x="174.9" y="54.2">SFout</text>
<text x="175.1" y="56.8">ZOUT</text>
<text x="190.8" y="56.8">10uF</text>
<text x="191.4" y="54.9">C17</text>
<text x="216.3" y="59.3">Q9</text>
<text x="216.3" y="54.2">Q7</text>
<text x="216.3" y="56.8">Q8</text>
<text x="227.8" y="55.5">R154</text>
<text x="233.5" y="55.5">237K</text>
<text x="235.4" y="58">R156</text>
<text x="241.1" y="58">191K</text>
<text x="248.4" y="54.2">GND</text>
<text x="23.6" y="65.6">GND</text>
<text x="40" y="60.2" transform="rotate(-90 40 60.2)">VSS</text>
<text x="52.8" y="63.1">GND</text>
<text x="78.7" y="65.3" transform="rotate(-90 78.7 65.3)">VSS</text>
<text x="80.7" y="64.4">Cout</text>
<text x="101.4" y="62.5">R111</text>
<text x="107.1" y="62.5">200K</text>
<text x="156.9" y="65.6">GND</text>
<text x="174" y="60.2" transform="rotate(-90 174 60.2)">VSS</text>
<text x="186.8" y="63.1">GND</text>
<text x="212.7" y="65.3" transform="rotate(-90 212.7 65.3)">VSS</text>
<text x="214.7" y="64.4">Cout</text>
<text x="235.4" y="62.5">R136</text>
<text x="241.1" y="62.5">200K</text>
<text x="37.5" y="71.3">GND</text>
<text x="171.5" y="71.3">GND</text>
<text x="78.7" y="75.2">GND</text>
<text x="211.4" y="75.8">GND</text>
<text x="17.8" y="80.8">GND</text>
<text x="151.8" y="80.8">GND</text>
<text x="37.8" y="95.1">+9V</text>
<text x="76.5" y="95.1">+9V</text>
<text x="124.7" y="92.3">C74</text>
<text x="171.1" y="95.1">+9V</text>
<text x="209.9" y="95.1">+9V</text>
<text x="258.1" y="92.3">C75</text>
<text x="41.7" y="99.8">U12</text>
<text x="80.5" y="99.8">U14</text>
<text x="126.2" y="99.3">30p</text>
<text x="175.1" y="99.8">U16</text>
<text x="213.8" y="99.8">U18</text>
<text x="259.5" y="99.3">30p</text>
<text x="32.8" y="106.3">RefIn</text>
<text x="40" y="107.9" transform="rotate(-90 40 107.9)">VDD</text>
<text x="41.2" y="106.3">FOUT</text>
<text x="41.9" y="102.6">CD4046</text>
<text x="71.5" y="106.3">CLK</text>
<text x="78.7" y="107.9" transform="rotate(-90 78.7 107.9)">VDD</text>
<text x="80.6" y="102.6">CD4017</text>
<text x="82.3" y="106.3">Q0</text>
<text x="93.8" y="104.4">R103</text>
<text x="99.5" y="104.4">162K</text>
<text x="101.4" y="107.6">R112</text>
<text x="107.1" y="107.6">150K</text>
<text x="120.4" y="104.4">R118</text>
<text x="126.2" y="104.4">332K</text>
<text x="166.1" y="106.3">RefIn</text>
<text x="173.4" y="107.9" transform="rotate(-90 173.4 107.9)">VDD</text>
<text x="174.5" y="106.3">FOUT</text>
<text x="175.3" y="102.6">CD4046</text>
<text x="204.9" y="106.3">CLK</text>
<text x="212.1" y="107.9" transform="rotate(-90 212.1 107.9)">VDD</text>
<text x="214" y="102.6">CD4017</text>
<text x="215.7" y="106.3">Q0</text>
<text x="227.1" y="104.4">R119</text>
<text x="232.8" y="104.4">162K</text>
<text x="234.7" y="107.6">R127</text>
<text x="240.5" y="107.6">150K</text>
<text x="253.8" y="104.4">R137</text>
<text x="259.5" y="104.4">332K</text>
<text x="32.8" y="108.8">SigIn</text>
<text x="32.8" y="113.9">C1</text>
<text x="42.5" y="111.4">PC2</text>
<text x="42.5" y="108.8">PC1</text>
<text x="50.4" y="113.9">R36</text>
<text x="56.2" y="113.9">27K</text>
<text x="71.5" y="108.8">CKEN</text>
<text x="71.5" y="113.9">Reset</text>
<text x="82.3" y="108.8">Q1</text>
<text x="82.3" y="111.4">Q2</text>
<text x="82.3" y="113.9">Q3</text>
<text x="93.8" y="110.1">R104</text>
<text x="99.5" y="110.1">154K</text>
<text x="101.4" y="112.6">R113</text>
<text x="107.1" y="112.6">174K</text>
<text x="166.1" y="108.8">SigIn</text>
<text x="166.1" y="113.9">C1</text>
<text x="175.9" y="111.4">PC2</text>
<text x="175.9" y="108.8">PC1</text>
<text x="183.8" y="113.9">R40</text>
<text x="189.5" y="113.9">27K</text>
<text x="204.9" y="108.8">CKEN</text>
<text x="204.9" y="113.9">Reset</text>
<text x="215.7" y="108.8">Q1</text>
<text x="215.7" y="111.4">Q2</text>
<text x="215.7" y="113.9">Q3</text>
<text x="227.1" y="110.1">R120</text>
<text x="232.8" y="110.1">154K</text>
<text x="234.7" y="112.6">R128</text>
<text x="240.5" y="112.6">174K</text>
<text x="15.1" y="117.7">300p</text>
<text x="32.8" y="116.5">C2</text>
<text x="40.6" y="116.5">VCOin</text>
<text x="50.4" y="119.6">R37</text>
<text x="55.9" y="119.6">1.5K</text>
<text x="82.3" y="119">Q5</text>
<text x="82.3" y="116.5">Q4</text>
<text x="93.8" y="115.2">R105</text>
<text x="99.5" y="115.2">210K</text>
<text x="101.4" y="117.7">R114</text>
<text x="107.1" y="117.7">261K</text>
<text x="121.4" y="116.5">+</text>
<text x="127.7" y="119">TL072CP</text>
<text x="129.2" y="116.5">U39A</text>
<text x="148.4" y="117.7">300p</text>
<text x="166.1" y="116.5">C2</text>
<text x="173.9" y="116.5">VCOin</text>
<text x="183.8" y="119.6">R41</text>
<text x="189.3" y="119.6">1.5K</text>
<text x="215.7" y="119">Q5</text>
<text x="215.7" y="116.5">Q4</text>
<text x="227.1" y="115.2">R121</text>
<text x="232.8" y="115.2">210K</text>
<text x="234.7" y="117.7">R129</text>
<text x="240.5" y="117.7">261K</text>
<text x="254.8" y="116.5">+</text>
<text x="261" y="119">TL072CP</text>
<text x="262.5" y="116.5">U39B</text>
<text x="15" y="126">R31</text>
<text x="21.2" y="126">10K</text>
<text x="32.8" y="121.5">R1</text>
<text x="32.8" y="124.1">R2</text>
<text x="41" y="124.1">SFout</text>
<text x="42.3" y="121.5">PCP</text>
<text x="57.5" y="124.7">C25</text>
<text x="82.3" y="121.5">Q6</text>
<text x="82.3" y="124.1">Q7</text>
<text x="93.8" y="125.3">R150</text>
<text x="93.8" y="120.3">R106</text>
<text x="99.5" y="125.3">237K</text>
<text x="99.5" y="120.3">300K</text>
<text x="101.4" y="122.8">R115</text>
<text x="107.1" y="122.8">287K</text>
<text x="114.4" y="124">GND</text>
<text x="147.9" y="126">R38</text>
<text x="154.6" y="126">10K</text>
<text x="166.1" y="121.5">R1</text>
<text x="166.1" y="124.1">R2</text>
<text x="174.3" y="124.1">SFout</text>
<text x="175.7" y="121.5">PCP</text>
<text x="190.8" y="124.7">C37</text>
<text x="215.7" y="121.5">Q6</text>
<text x="215.7" y="124.1">Q7</text>
<text x="227.1" y="120.3">R122</text>
<text x="227.1" y="125.3">R153</text>
<text x="232.8" y="120.3">300K</text>
<text x="232.8" y="125.3">237K</text>
<text x="234.7" y="122.8">R130</text>
<text x="240.5" y="122.8">287K</text>
<text x="247.7" y="124">GND</text>
<text x="32.8" y="129.2">Inh</text>
<text x="40" y="130" transform="rotate(-90 40 130)">VSS</text>
<text x="41.2" y="126.6">ZOUT</text>
<text x="56.9" y="126.6">10uF</text>
<text x="82.3" y="129.2">Q9</text>
<text x="82.3" y="126.6">Q8</text>
<text x="101.4" y="127.9">R152</text>
<text x="107.1" y="127.9">191K</text>
<text x="166.1" y="129.2">Inh</text>
<text x="173.4" y="130" transform="rotate(-90 173.4 130)">VSS</text>
<text x="174.5" y="126.6">ZOUT</text>
<text x="190.2" y="126.6">10uF</text>
<text x="215.7" y="129.2">Q9</text>
<text x="215.7" y="126.6">Q8</text>
<text x="234.7" y="127.9">R155</text>
<text x="240.5" y="127.9">191K</text>
<text x="22.9" y="134.8">GND</text>
<text x="52.8" y="132.9">GND</text>
<text x="78.7" y="135.1" transform="rotate(-90 78.7 135.1)">VSS</text>
<text x="80.7" y="134.2">Cout</text>
<text x="101.4" y="132.3">R116</text>
<text x="107.1" y="132.3">200K</text>
<text x="156.9" y="135.5">GND</text>
<text x="186.1" y="132.9">GND</text>
<text x="212.1" y="135.1" transform="rotate(-90 212.1 135.1)">VSS</text>
<text x="214" y="134.2">Cout</text>
<text x="234.7" y="132.3">R131</text>
<text x="240.5" y="132.3">200K</text>
<text x="37.5" y="141.2">GND</text>
<text x="170.9" y="141.2">GND</text>
<text x="76.3" y="146.2">GND</text>
<text x="212" y="145">GND</text>
<text x="17.8" y="150.7">GND</text>
<text x="116.7" y="153.4">+12V</text>
<text x="151.2" y="150.7">GND</text>
<text x="36.5" y="161.1">+9V</text>
<text x="127.6" y="160.1" transform="rotate(-90 127.6 160.1)">V+</text>
<text x="139.1" y="160.1" transform="rotate(-90 139.1 160.1)">V+</text>
<text x="127.3" y="162.2">U38C</text>
<text x="138.7" y="162.2">U39C</text>
<text x="39.2" y="173.6">100nF</text>
<text x="39.7" y="171.7">C35</text>
<text x="46.2" y="173.6">100nF</text>
<text x="46.7" y="171.7">C40</text>
<text x="53.2" y="173.6">100nF</text>
<text x="53.6" y="171.7">C41</text>
<text x="60.1" y="173.6">100nF</text>
<text x="60.6" y="171.7">C44</text>
<text x="67.1" y="173.6">100nF</text>
<text x="67.6" y="171.7">C39</text>
<text x="74.8" y="173.6">100nF</text>
<text x="75.2" y="171.7">C42</text>
<text x="81.7" y="173.6">100nF</text>
<text x="82.2" y="171.7">C43</text>
<text x="89.4" y="173.6">100nF</text>
<text x="89.8" y="171.7">C45</text>
<text x="117.1" y="171.7">-12V</text>
<text x="117.3" y="175">+12V</text>
<text x="129.6" y="178.1">C13</text>
<text x="137.3" y="178.1">C19</text>
<text x="86.4" y="184.3">GND</text>
<text x="127.5" y="181.9">100nF</text>
<text x="135.1" y="181.9">100nF</text>
<text x="127.5" y="190.7">100nF</text>
<text x="129.6" y="187">C16</text>
<text x="135.1" y="190.7">100nF</text>
<text x="137.3" y="187">C26</text>
<text x="116.9" y="193.9">-12V</text>
</g>
<g font-size="1.8" fill="#008400">
<text x="16.2" y="43.4">C28</text>
<text x="150.2" y="43.4">C14</text>
<text x="16.2" y="113.3">C22</text>
<text x="149.5" y="113.3">C27</text>
</g>
<g font-size="1.4" fill="#008484">
<text x="19.4" y="66.7" transform="rotate(-90 19.4 66.7)">CCW</text>
<text x="24.1" y="68.6">Wiper</text>
<text x="153.4" y="66.7" transform="rotate(-90 153.4 66.7)">CCW</text>
<text x="158.1" y="68.6">Wiper</text>
<text x="19.4" y="73.8" transform="rotate(-90 19.4 73.8)">CW</text>
<text x="153.4" y="73.8" transform="rotate(-90 153.4 73.8)">CW</text>
<text x="19.4" y="136.6" transform="rotate(-90 19.4 136.6)">CCW</text>
<text x="152.8" y="136.6" transform="rotate(-90 152.8 136.6)">CCW</text>
<text x="19.4" y="143.7" transform="rotate(-90 19.4 143.7)">CW</text>
<text x="24.1" y="138.4">Wiper</text>
<text x="152.8" y="143.7" transform="rotate(-90 152.8 143.7)">CW</text>
<text x="157.4" y="138.4">Wiper</text>
</g>
</svg>
